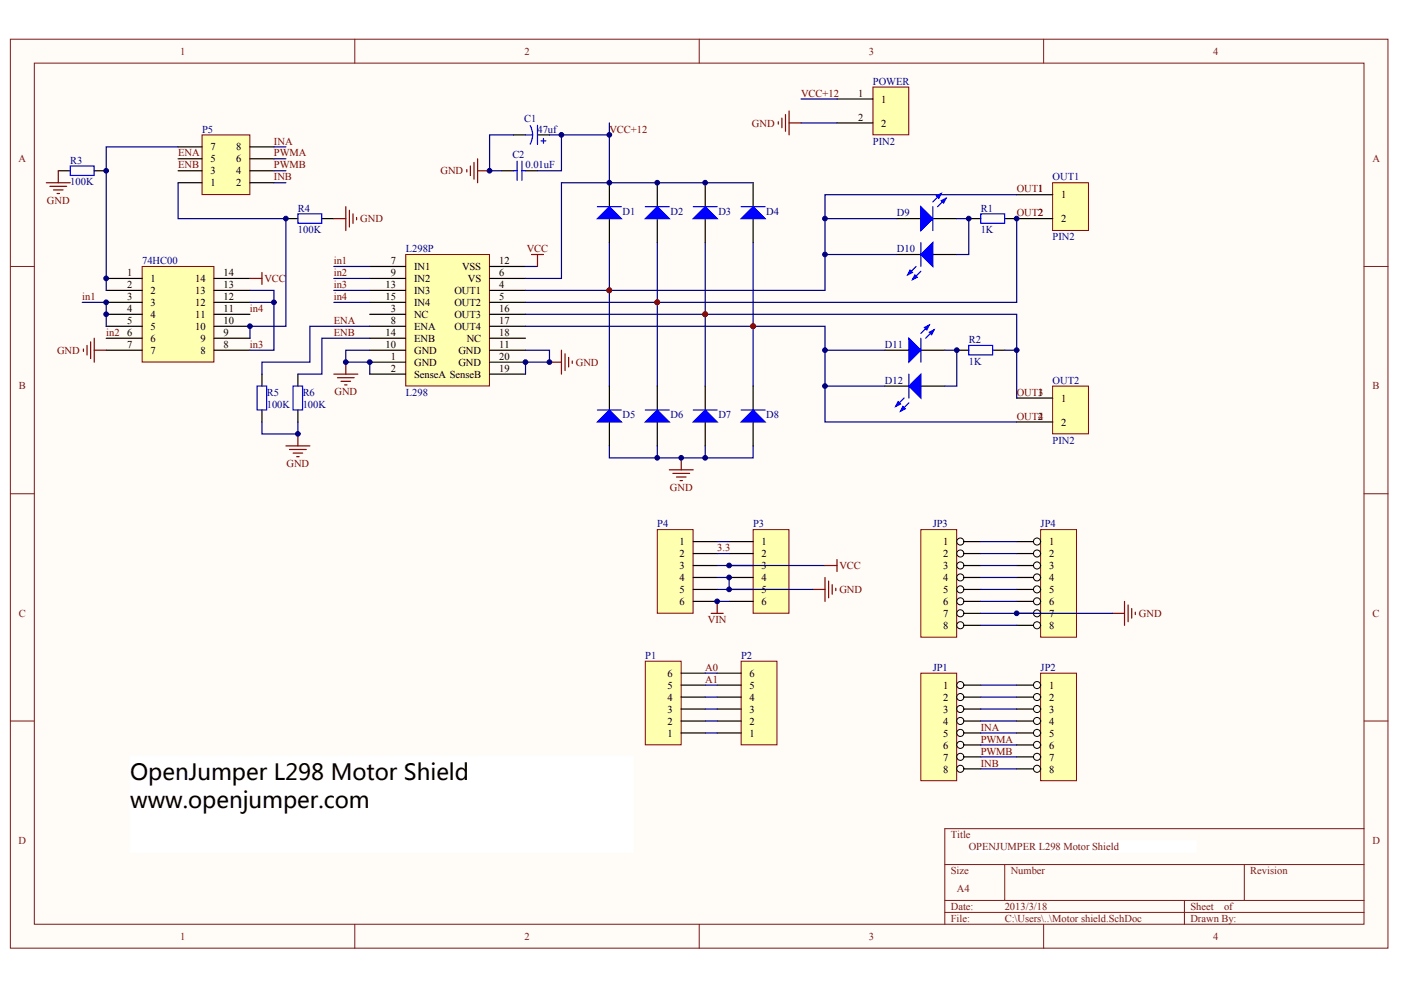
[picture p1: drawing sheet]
<svg xmlns="http://www.w3.org/2000/svg" width="297mm" height="210mm" viewBox="0 0 297 210" stroke-linecap="round" stroke-linejoin="round" font-family="sans-serif">
<g fill="#fffcf8" stroke="#781915" stroke-width=".21">
<path d="M2.2 8.3h292.1v192.7h-292.1z"/>
<path d="M7.3 13.4h281.9v182.6h-281.9z"/>
</g>
<g fill="none" stroke="#781915" stroke-width=".21">
<path d="M75.2 8.3v5.1M148.2 8.3v5.1M221.3 8.3v5.1M2.2 56.5h5.1M289.2 56.5h5.1M2.2 104.7h5.1M289.2 104.7h5.1M2.2 152.9h5.1M289.2 152.9h5.1M289.2 175.7h-88.9v20.3M75.2 196v5.1M148.2 196v5.1"/>
<path d="M200.3 183.3h88.9M200.3 190.9h88.9M200.3 193.5h88.9M213 183.3v7.6M221.3 196v5.1M251.1 190.9v5.1M263.8 183.3v7.6"/>
</g>
<g fill="#000080" stroke="#000080" stroke-width=".21">
<circle cx="129.2" cy="61.6" r=".49"/>
<circle cx="139.3" cy="64.1" r=".49"/>
<circle cx="149.5" cy="66.6" r=".49"/>
<circle cx="159.7" cy="69.2" r=".49"/>
</g>
<path d="M223.2 38.7h7.6v10.2h-7.6z" fill="#ffffb0" stroke="#800000" stroke-width=".21"/>
<path d="M215.6 41.3h7.6M215.6 46.4h7.6" fill="none" stroke="#000" stroke-width=".25"/>
<path d="M86 54h17.8v27.8h-17.8z" fill="#ffffb0" stroke="#800000" stroke-width=".21"/>
<g fill="none" stroke="#000" stroke-width=".25">
<path d="M78.4 59h7.6M78.4 56.5h7.6M103.8 59h7.6M103.8 56.5h7.6M78.4 76.8h7.6M78.4 79.3h7.6M78.4 66.6h7.6M78.4 61.6h7.6M78.4 64.1h7.6M78.4 69.2h7.6M78.4 74.3h7.6M78.4 71.7h7.6"/>
<path d="M103.8 76.8h7.6M103.8 79.3h7.6M103.8 66.6h7.6M103.8 61.6h7.6M103.8 64.1h7.6M103.8 69.2h7.6M103.8 74.3h7.6M103.8 71.7h7.6"/>
</g>
<path d="M159.7 38.7h-40.7v20.3h-7.6M129.2 51.4v30.5M139.4 51.4v30.5M149.5 51.4v30.5M159.7 51.4v30.5M70.8 61.6h7.6M70.8 64.1h7.6M129.2 94.5v2.6h30.5v-2.6M139.4 94.5v2.6M149.5 94.5v2.6" fill="none" stroke="#000080" stroke-width=".25"/>
<g fill="none" stroke="#800000" stroke-width=".25">
<path d="M70.8 79.3h5.1M73.3 76.8v2.5M116.5 76.8h2.5M119 74.3v5M119.8 75v3.6M120.6 75.8v2M121.3 76.5v.5M71.5 80.1h3.6M72.3 80.8h2M73.1 81.6h.5M141.9 99.6h5.1M144.4 97.1v2.5"/>
<path d="M142.7 100.4h3.5M143.4 101.1h2.1M144.2 101.9h.5"/>
</g>
<g fill="#800000" stroke="#800000" stroke-width=".21">
<circle cx="129.2" cy="61.6" r=".49"/>
<circle cx="139.3" cy="64.1" r=".49"/>
<circle cx="149.5" cy="66.6" r=".49"/>
<circle cx="159.7" cy="69.2" r=".49"/>
</g>
<path d="M223.2 81.9h7.6v10.1h-7.6z" fill="#ffffb0" stroke="#800000" stroke-width=".21"/>
<g fill="none" stroke="#000" stroke-width=".25">
<path d="M190.2 46.4h5M190.2 54h5M197.8 46.4h5.1M197.8 54h5.1M205.4 46.4h2.5M213 46.4h2.6M187.6 74.3h5.1M195.2 74.3h5.1M202.9 74.3h2.5M210.5 74.3h2.5M187.6 81.9h5.1M195.2 81.9h5.1"/>
<path d="M215.6 84.4h7.6M215.6 89.5h7.6"/>
</g>
<path d="M174.9 46.4h15.3M174.9 54h15.3M202.9 46.4h2.5v7.6h-2.5M215.6 41.3h-40.7v20.3h-63.5M215.6 46.4v17.7h-104.2M111.4 69.2h63.5v20.3h40.7M111.4 66.6h104.2v17.8M174.9 74.3h12.7M200.3 74.3h2.6v7.6h-2.6M213 74.3h2.6M174.9 81.9h12.7" fill="none" stroke="#000080" stroke-width=".25"/>
<g fill="#800000" stroke="#800000" stroke-width=".21">
<circle cx="149.5" cy="66.6" r=".49"/>
<circle cx="159.7" cy="69.2" r=".49"/>
<circle cx="139.3" cy="64.1" r=".49"/>
<circle cx="129.2" cy="61.6" r=".49"/>
</g>
<g fill="none" stroke="#00f" stroke-width=".25">
<path d="M194.2 56.5l-1.8 1.8M195.2 57.5l-1.7 1.8M195.2 51.4v5.1M197.8 43.8v5.1M199.6 41l-1.8 1.8M200.6 42l-1.8 1.8M207.9 45.3h5.1v2h-5.1zM192.7 79.3v5.1M195.2 71.7v5.1M197 68.9l-1.8 1.8M198 69.9l-1.7 1.8M205.4 73.2h5.1v2h-5.1z"/>
<path d="M191.7 84.4l-1.8 1.8M192.7 85.4l-1.8 1.8"/>
</g>
<g fill="#00f" stroke="#00f" stroke-width=".25">
<path d="M195.2 43.8l2.6 2.6-2.6 2.5z"/>
<path d="M199.6 42.6l1-.6-.5 1.1z"/>
<path d="M198.5 41.5l1.1-.5-.6 1z"/>
<path d="M195.2 54l2.6-2.6v5.1z"/>
<path d="M193 57.3l.5 .5-1.1 .5z"/>
<path d="M194 58.3l.5 .5-1 .5z"/>
<path d="M192.7 81.9l2.5-2.6v5.1z"/>
<path d="M190.4 85.2l.5 .5-1 .5z"/>
<path d="M191.4 86.2l.5 .5-1 .5z"/>
<path d="M192.7 71.7l2.5 2.6-2.5 2.5z"/>
<path d="M197 70.4l1-.5-.5 1.1z"/>
<path d="M196 69.4l1-.5-.5 1z"/>
</g>
<path d="M195.2 112.3h7.6v22.8h-7.6z" fill="#ffffb0" stroke="#800000" stroke-width=".21"/>
<path d="M202.9 114.8h5" fill="none" stroke="#000" stroke-width=".25"/>
<circle cx="203.6" cy="114.8" r=".75" fill="#fffcf8" stroke="#000" stroke-width=".21"/>
<path d="M202.9 117.4h5" fill="none" stroke="#000" stroke-width=".25"/>
<circle cx="203.6" cy="117.4" r=".75" fill="#fffcf8" stroke="#000" stroke-width=".21"/>
<path d="M202.9 119.9h5" fill="none" stroke="#000" stroke-width=".25"/>
<circle cx="203.6" cy="119.9" r=".75" fill="#fffcf8" stroke="#000" stroke-width=".21"/>
<path d="M202.9 122.4h5" fill="none" stroke="#000" stroke-width=".25"/>
<circle cx="203.6" cy="122.4" r=".75" fill="#fffcf8" stroke="#000" stroke-width=".21"/>
<path d="M202.9 125h5" fill="none" stroke="#000" stroke-width=".25"/>
<circle cx="203.6" cy="125" r=".75" fill="#fffcf8" stroke="#000" stroke-width=".21"/>
<path d="M202.9 127.5h5" fill="none" stroke="#000" stroke-width=".25"/>
<circle cx="203.6" cy="127.5" r=".75" fill="#fffcf8" stroke="#000" stroke-width=".21"/>
<path d="M202.9 130h5" fill="none" stroke="#000" stroke-width=".25"/>
<circle cx="203.6" cy="130" r=".75" fill="#fffcf8" stroke="#000" stroke-width=".21"/>
<path d="M202.9 132.6h5" fill="none" stroke="#000" stroke-width=".25"/>
<circle cx="203.6" cy="132.6" r=".75" fill="#fffcf8" stroke="#000" stroke-width=".21"/>
<path d="M220.6 112.3h7.6v22.8h-7.6z" fill="#ffffb0" stroke="#800000" stroke-width=".21"/>
<path d="M215.6 114.8h5" fill="none" stroke="#000" stroke-width=".25"/>
<circle cx="219.9" cy="114.8" r=".75" fill="#fffcf8" stroke="#000" stroke-width=".21"/>
<path d="M215.6 117.4h5" fill="none" stroke="#000" stroke-width=".25"/>
<circle cx="219.9" cy="117.4" r=".75" fill="#fffcf8" stroke="#000" stroke-width=".21"/>
<path d="M215.6 119.9h5" fill="none" stroke="#000" stroke-width=".25"/>
<circle cx="219.9" cy="119.9" r=".75" fill="#fffcf8" stroke="#000" stroke-width=".21"/>
<path d="M215.6 122.4h5" fill="none" stroke="#000" stroke-width=".25"/>
<circle cx="219.9" cy="122.4" r=".75" fill="#fffcf8" stroke="#000" stroke-width=".21"/>
<path d="M215.6 125h5" fill="none" stroke="#000" stroke-width=".25"/>
<circle cx="219.9" cy="125" r=".75" fill="#fffcf8" stroke="#000" stroke-width=".21"/>
<path d="M215.6 127.5h5" fill="none" stroke="#000" stroke-width=".25"/>
<circle cx="219.9" cy="127.5" r=".75" fill="#fffcf8" stroke="#000" stroke-width=".21"/>
<path d="M215.6 130h5" fill="none" stroke="#000" stroke-width=".25"/>
<circle cx="219.9" cy="130" r=".75" fill="#fffcf8" stroke="#000" stroke-width=".21"/>
<path d="M215.6 132.6h5" fill="none" stroke="#000" stroke-width=".25"/>
<circle cx="219.9" cy="132.6" r=".75" fill="#fffcf8" stroke="#000" stroke-width=".21"/>
<path d="M129.2 26.1v12.6M111.4 56.5h2.6M207.9 114.8h7.7M207.9 117.4h7.7M207.9 119.9h7.7M207.9 122.4h7.7M207.9 125h7.7M207.9 127.5h7.7M207.9 132.6h7.7" fill="none" stroke="#000080" stroke-width=".25"/>
<g fill="none" stroke="#000" stroke-width=".25">
<path d="M129.2 38.7v5.1M139.4 38.7v5.1M149.5 38.7v5.1M159.7 38.7v5.1M129.2 46.4v5M139.4 46.4v5M149.5 46.4v5M159.7 46.4v5M129.2 81.9v5M129.2 89.5v5M139.4 81.9v5M139.4 89.5v5"/>
<path d="M149.5 81.9v5M149.5 89.5v5M159.7 81.9v5M159.7 89.5v5"/>
</g>
<g fill="#00f" stroke="#00f" stroke-width=".25">
<path d="M126.7 46.4l2.5-2.6 2.5 2.6z"/>
<path d="M136.8 46.4l2.6-2.6 2.5 2.6z"/>
<path d="M147 46.4l2.5-2.6 2.6 2.6z"/>
<path d="M157.1 46.4l2.6-2.6 2.5 2.6z"/>
<path d="M126.7 89.5l2.5-2.6 2.5 2.6z"/>
<path d="M136.8 89.5l2.6-2.6 2.5 2.6z"/>
<path d="M147 89.5l2.5-2.6 2.6 2.6z"/>
<path d="M157.1 89.5l2.6-2.6 2.5 2.6z"/>
</g>
<path d="M126.7 43.8h5M136.8 43.8h5.1M147 43.8h5.1M157.1 43.8h5.1M126.7 86.9h5M136.8 86.9h5.1M147 86.9h5.1M157.1 86.9h5.1" fill="none" stroke="#00f" stroke-width=".25"/>
<path d="M195.2 142.7h7.6v22.8h-7.6z" fill="#ffffb0" stroke="#800000" stroke-width=".21"/>
<path d="M202.9 145.3h5" fill="none" stroke="#000" stroke-width=".25"/>
<circle cx="203.6" cy="145.3" r=".75" fill="#fffcf8" stroke="#000" stroke-width=".21"/>
<path d="M202.9 147.8h5" fill="none" stroke="#000" stroke-width=".25"/>
<circle cx="203.6" cy="147.8" r=".75" fill="#fffcf8" stroke="#000" stroke-width=".21"/>
<path d="M202.9 150.3h5" fill="none" stroke="#000" stroke-width=".25"/>
<circle cx="203.6" cy="150.3" r=".75" fill="#fffcf8" stroke="#000" stroke-width=".21"/>
<path d="M202.9 152.9h5" fill="none" stroke="#000" stroke-width=".25"/>
<circle cx="203.6" cy="152.9" r=".75" fill="#fffcf8" stroke="#000" stroke-width=".21"/>
<path d="M202.9 155.4h5" fill="none" stroke="#000" stroke-width=".25"/>
<circle cx="203.6" cy="155.4" r=".75" fill="#fffcf8" stroke="#000" stroke-width=".21"/>
<path d="M202.9 157.9h5" fill="none" stroke="#000" stroke-width=".25"/>
<circle cx="203.6" cy="157.9" r=".75" fill="#fffcf8" stroke="#000" stroke-width=".21"/>
<path d="M202.9 160.5h5" fill="none" stroke="#000" stroke-width=".25"/>
<circle cx="203.6" cy="160.5" r=".75" fill="#fffcf8" stroke="#000" stroke-width=".21"/>
<path d="M202.9 163h5" fill="none" stroke="#000" stroke-width=".25"/>
<circle cx="203.6" cy="163" r=".75" fill="#fffcf8" stroke="#000" stroke-width=".21"/>
<path d="M220.6 142.7h7.6v22.8h-7.6z" fill="#ffffb0" stroke="#800000" stroke-width=".21"/>
<path d="M215.6 145.3h5" fill="none" stroke="#000" stroke-width=".25"/>
<circle cx="219.9" cy="145.3" r=".75" fill="#fffcf8" stroke="#000" stroke-width=".21"/>
<path d="M215.6 147.8h5" fill="none" stroke="#000" stroke-width=".25"/>
<circle cx="219.9" cy="147.8" r=".75" fill="#fffcf8" stroke="#000" stroke-width=".21"/>
<path d="M215.6 150.3h5" fill="none" stroke="#000" stroke-width=".25"/>
<circle cx="219.9" cy="150.3" r=".75" fill="#fffcf8" stroke="#000" stroke-width=".21"/>
<path d="M215.6 152.9h5" fill="none" stroke="#000" stroke-width=".25"/>
<circle cx="219.9" cy="152.9" r=".75" fill="#fffcf8" stroke="#000" stroke-width=".21"/>
<path d="M215.6 155.4h5" fill="none" stroke="#000" stroke-width=".25"/>
<circle cx="219.9" cy="155.4" r=".75" fill="#fffcf8" stroke="#000" stroke-width=".21"/>
<path d="M215.6 157.9h5" fill="none" stroke="#000" stroke-width=".25"/>
<circle cx="219.9" cy="157.9" r=".75" fill="#fffcf8" stroke="#000" stroke-width=".21"/>
<path d="M215.6 160.5h5" fill="none" stroke="#000" stroke-width=".25"/>
<circle cx="219.9" cy="160.5" r=".75" fill="#fffcf8" stroke="#000" stroke-width=".21"/>
<path d="M215.6 163h5" fill="none" stroke="#000" stroke-width=".25"/>
<circle cx="219.9" cy="163" r=".75" fill="#fffcf8" stroke="#000" stroke-width=".21"/>
<path d="M207.9 145.3h7.7M207.9 147.8h7.7M207.9 150.3h7.7M207.9 152.9h7.7M207.9 155.4h7.7M207.9 157.9h7.7M207.9 160.5h7.7M207.9 163h7.7" fill="none" stroke="#000080" stroke-width=".25"/>
<path d="M136.8 140.2h7.6v17.7h-7.6z" fill="#ffffb0" stroke="#800000" stroke-width=".21"/>
<path d="M144.4 155.4h5.1M144.4 152.9h5.1M144.4 150.3h5.1M144.4 147.8h5.1M144.4 145.3h5.1M144.4 142.7h5.1" fill="none" stroke="#000" stroke-width=".25"/>
<path d="M157.1 140.2h7.6v17.7h-7.6z" fill="#ffffb0" stroke="#800000" stroke-width=".21"/>
<path d="M152.1 155.4h5M152.1 152.9h5M152.1 150.3h5M152.1 147.8h5M152.1 145.3h5M152.1 142.7h5" fill="none" stroke="#000" stroke-width=".25"/>
<path d="M149.5 155.4h2.6M149.5 152.9h2.6M149.5 150.3h2.6M149.5 147.8h2.6M149.5 145.3h2.6M149.5 142.7h2.6" fill="none" stroke="#000080" stroke-width=".25"/>
<path d="M159.7 112.3h7.6v17.7h-7.6z" fill="#ffffb0" stroke="#800000" stroke-width=".21"/>
<path d="M154.6 114.8h5.1M154.6 117.4h5.1M154.6 119.9h5.1M154.6 122.4h5.1M154.6 125h5.1M154.6 127.5h5.1" fill="none" stroke="#000" stroke-width=".25"/>
<path d="M139.4 112.3h7.6v17.7h-7.6z" fill="#ffffb0" stroke="#800000" stroke-width=".21"/>
<path d="M147 114.8h5.1M147 117.4h5.1M147 119.9h5.1M147 122.4h5.1M147 125h5.1M147 127.5h5.1" fill="none" stroke="#000" stroke-width=".25"/>
<path d="M152.1 114.8h2.5M152.1 117.4h2.5M152.1 119.9h22.8M152.1 122.4h2.5v2.6M152.1 127.5h2.5M152.1 125h20.3M207.9 130h28" fill="none" stroke="#000080" stroke-width=".25"/>
<g fill="none" stroke="#800000" stroke-width=".25">
<path d="M174.9 119.9h2.6M177.5 118.6v2.6M150.8 130h2.5M152.1 127.5v2.5M172.4 125h2.5M174.9 122.4v5.1M175.7 123.2v3.6M176.4 124v2M177.2 124.7v.5M235.9 130h2.5M238.4 127.5v5.1M239.2 128.3v3.5"/>
<path d="M239.9 129v2.1M240.7 129.8v.5"/>
</g>
<path d="M42.8 28.6h10.2v12.7h-10.2z" fill="#ffffb0" stroke="#800000" stroke-width=".21"/>
<path d="M37.8 38.7h5M37.8 36.2h5M37.8 33.7h5M37.8 31.1h5M53 38.7h5.1M53 36.2h5.1M53 33.7h5.1M53 31.1h5.1" fill="none" stroke="#000" stroke-width=".25"/>
<path d="M58.1 31.1h2.5M58.1 33.7h2.5M58.1 36.2h2.5M58.1 38.7h2.5" fill="none" stroke="#000080" stroke-width=".25"/>
<path d="M30.1 56.5h15.3v20.3h-15.3z" fill="#ffffb0" stroke="#800000" stroke-width=".21"/>
<g fill="none" stroke="#000" stroke-width=".25">
<path d="M12.4 36.2h2.5M20 36.2h2.5M106.3 36.2h2.6M108.9 28.6h2.5M111.4 36.2h2.6M114 28.6h2.5M22.5 59h7.6M45.4 59h7.6M60.6 46.4h2.6M68.2 46.4h2.6M22.5 61.6h7.6M22.5 64.1h7.6"/>
<path d="M22.5 66.6h7.6M22.5 69.2h7.6M22.5 71.7h7.6M22.5 74.3h7.6M45.4 61.6h7.6M45.4 64.1h7.6M45.4 66.6h7.6M45.4 69.2h7.6M45.4 71.7h7.6M45.4 74.3h7.6M55.5 79.3v2.6M63.2 79.3v2.6"/>
<path d="M55.5 86.9v2.6M63.2 86.9v2.6"/>
</g>
<path d="M37.8 31.1h-15.3v30.5M37.8 38.7v7.7h22.8v22.8h-7.6v2.5M108.9 28.6h-5.1v7.6h2.5M116.5 28.6h12.7M70.8 56.5h7.6M70.8 59h7.6M17.4 64.1h5.1v5.1M53 61.6h5.1v12.7h-5.1M53 64.1h5.1M78.4 69.2h-12.7v7.6h-10.2v2.5M78.4 71.7h-10.2v7.6h-5M55.5 89.5v2.5h7.7v-2.5" fill="none" stroke="#000080" stroke-width=".25"/>
<g fill="none" stroke="#800000" stroke-width=".25">
<path d="M9.8 38.7h5.1M10.6 39.5h3.5M12.4 36.2v2.5M99 36v.5M99.7 35.2v2M100.5 34.4v3.6M101.3 33.7v5M101.3 36.2h2.5M11.3 40.3h2.1M12.1 41h.5M53 59h2.5M55.5 57.8v2.5"/>
<path d="M70.8 46.4h2.5M73.3 43.8v5.1M74.1 44.6v3.5M74.8 45.3v2.1M75.6 46.1v.5M112.7 54h2.5M114 54v2.5M17.7 74v.5M18.5 73.2v2.1M19.2 72.5v3.5M20 71.7v5.1M20 74.3h2.5"/>
<path d="M60.6 94.5h5.1M61.4 95.3h3.5M62.1 96.1h2.1M62.9 96.8h.5M63.2 92v2.5"/>
</g>
<g fill="none" stroke="#00f" stroke-width=".25">
<path d="M14.9 35.2h5.1v2h-5.1zM108.9 36.2h.7M109.6 34.2v4M110.7 34.2v4M110.7 36.2h.7M111.4 28.6h1.5M112.4 26.6a4 4 0 0 1 0 4M114 26.6v4M114.7 29.9h1M115.2 29.4v1M63.2 45.3h5v2h-5zM54.5 81.9h2v5h-2z"/>
<path d="M62.1 81.9h2v5h-2z"/>
</g>
<path d="M185.1 18.5h7.6v10.1h-7.6z" fill="#ffffb0" stroke="#800000" stroke-width=".21"/>
<path d="M177.5 21h7.6M177.5 26.1h7.6" fill="none" stroke="#000" stroke-width=".25"/>
<path d="M119 28.6v7.6h-5M169.8 21h7.7M169.8 26.1h7.7M78.4 74.3h-5.1v2.5h5.1v2.5M111.4 74.3h5.1v2.5h-5.1v2.5" fill="none" stroke="#000080" stroke-width=".25"/>
<path d="M165 25.8v.5M165.8 25.1v2M166.5 24.3v3.5M167.3 23.5v5.1M167.3 26.1h2.5" fill="none" stroke="#800000" stroke-width=".25"/>
<g fill="#fff" stroke="#fff" stroke-width=".21">
<path d="M27.6 160.3h106.7v20.4h-106.7z"/>
<path d="M205.4 178.2h48.2v2.5h-48.2z"/>
</g>
<g fill="#000080" stroke="#000080" stroke-width=".21">
<circle cx="22.5" cy="66.6" r=".49"/>
<circle cx="22.5" cy="64.1" r=".49"/>
<circle cx="22.5" cy="59" r=".49"/>
<circle cx="22.5" cy="36.2" r=".49"/>
<circle cx="53" cy="69.2" r=".49"/>
<circle cx="58.1" cy="64.1" r=".49"/>
<circle cx="60.6" cy="46.3" r=".49"/>
<circle cx="63.1" cy="92" r=".49"/>
<circle cx="73.3" cy="76.8" r=".49"/>
<circle cx="78.4" cy="76.8" r=".49"/>
<circle cx="103.8" cy="36.2" r=".49"/>
<circle cx="111.4" cy="76.8" r=".49"/>
<circle cx="116.5" cy="76.8" r=".49"/>
<circle cx="119" cy="28.6" r=".49"/>
<circle cx="129.2" cy="38.7" r=".49"/>
<circle cx="129.2" cy="28.6" r=".49"/>
<circle cx="139.3" cy="97.1" r=".49"/>
<circle cx="139.3" cy="38.7" r=".49"/>
<circle cx="144.4" cy="97.1" r=".49"/>
<circle cx="149.5" cy="97.1" r=".49"/>
<circle cx="149.5" cy="38.7" r=".49"/>
<circle cx="152" cy="127.5" r=".49"/>
<circle cx="154.6" cy="125" r=".49"/>
<circle cx="154.6" cy="122.4" r=".49"/>
<circle cx="154.6" cy="119.9" r=".49"/>
<circle cx="174.9" cy="81.8" r=".49"/>
<circle cx="174.9" cy="74.2" r=".49"/>
<circle cx="174.9" cy="54" r=".49"/>
<circle cx="174.9" cy="46.3" r=".49"/>
<circle cx="202.8" cy="74.2" r=".49"/>
<circle cx="205.4" cy="46.3" r=".49"/>
<circle cx="215.5" cy="130" r=".49"/>
<circle cx="215.5" cy="74.2" r=".49"/>
<circle cx="215.5" cy="46.3" r=".49"/>
</g>
<g font-size="4.7">
<text x="27.6" y="165.3">OpenJumper L298 Motor Shield</text>
<text x="27.6" y="171.4">www.openjumper.com</text>
</g>
<g font-size="2.2" fill="#781915">
<text x="38.2" y="11.6">1</text>
<text x="111.2" y="11.6">2</text>
<text x="184.2" y="11.6">3</text>
<text x="257.2" y="11.6">4</text>
<text x="4" y="34.4">A</text>
<text x="291" y="34.4">A</text>
<text x="4" y="82.6">B</text>
<text x="291" y="82.6">B</text>
<text x="4" y="130.8">C</text>
<text x="291" y="130.8">C</text>
<text x="4" y="179">D</text>
<text x="201.6" y="177.7">Title</text>
<text x="291" y="179">D</text>
<text x="201.6" y="185.3">Size</text>
<text x="205.4" y="180.2">OPENJUMPER L298 Motor Shield</text>
<text x="214.3" y="185.3">Number</text>
<text x="265.1" y="185.3">Revision</text>
<text x="202.9" y="189.1">A4</text>
<text x="201.6" y="192.9">Date:</text>
<text x="201.6" y="195.4">File:</text>
<text x="213" y="192.9">2013/3/18</text>
<text x="213" y="195.4">C:\Users\..\Motor shield.SchDoc</text>
<text x="252.4" y="192.9">Sheet</text>
<text x="252.4" y="195.4">Drawn By:</text>
<text x="259.5" y="192.9">of</text>
<text x="38.2" y="199.3">1</text>
<text x="111.2" y="199.3">2</text>
<text x="184.2" y="199.3">3</text>
<text x="257.2" y="199.3">4</text>
</g>
<g font-size="2.2" fill="#000080">
<text x="185.1" y="18">POWER</text>
<text x="42.8" y="28.1">P5</text>
<text x="111.2" y="25.8">C1</text>
<text x="114" y="28.1">47uf</text>
<text x="14.9" y="34.7">R3</text>
<text x="108.6" y="33.4">C2</text>
<text x="111.4" y="35.7">0.01uF</text>
<text x="185.1" y="30.6">PIN2</text>
<text x="14.9" y="39.3">100K</text>
<text x="223.2" y="38.2">OUT1</text>
<text x="63.2" y="44.8">R4</text>
<text x="132" y="45.6">D1</text>
<text x="142.2" y="45.6">D2</text>
<text x="152.3" y="45.6">D3</text>
<text x="162.5" y="45.6">D4</text>
<text x="190.2" y="45.9">D9</text>
<text x="207.9" y="44.8">R1</text>
<text x="63.2" y="49.4">100K</text>
<text x="86" y="53.5">L298P</text>
<text x="190.2" y="53.5">D10</text>
<text x="207.9" y="49.4">1K</text>
<text x="223.2" y="50.9">PIN2</text>
<text x="30.1" y="56">74HC00</text>
<text x="187.6" y="73.8">D11</text>
<text x="205.4" y="77.3">1K</text>
<text x="205.4" y="72.7">R2</text>
<text x="56.6" y="83.9">R5</text>
<text x="64.2" y="83.9">R6</text>
<text x="86" y="83.9">L298</text>
<text x="187.6" y="81.4">D12</text>
<text x="223.2" y="81.4">OUT2</text>
<text x="56.6" y="86.4">100K</text>
<text x="64.2" y="86.4">100K</text>
<text x="132" y="88.7">D5</text>
<text x="142.2" y="88.7">D6</text>
<text x="152.3" y="88.7">D7</text>
<text x="162.5" y="88.7">D8</text>
<text x="223.2" y="94">PIN2</text>
<text x="139.4" y="111.8">P4</text>
<text x="159.7" y="111.8">P3</text>
<text x="197.8" y="111.8">JP3</text>
<text x="220.6" y="111.8">JP4</text>
<text x="136.8" y="139.7">P1</text>
<text x="157.1" y="139.7">P2</text>
<text x="197.8" y="142.2">JP1</text>
<text x="220.6" y="142.2">JP2</text>
</g>
<g font-size="2.2" fill="#800000">
<text x="169.8" y="20.5">VCC+12</text>
<text x="129.2" y="28.1">VCC+12</text>
<text x="159.4" y="26.8">GND</text>
<text x="37.8" y="33.2">ENA</text>
<text x="37.8" y="35.7">ENB</text>
<text x="58.1" y="33.2">PWMA</text>
<text x="58.1" y="30.6">INA</text>
<text x="58.1" y="35.7">PWMB</text>
<text x="58.1" y="38.2">INB</text>
<text x="93.4" y="37">GND</text>
<text x="215.6" y="40.8">OUT1</text>
<text x="9.9" y="43.3">GND</text>
<text x="76.4" y="47.1">GND</text>
<text x="215.6" y="45.9">OUT2</text>
<text x="111.7" y="53.5">VCC</text>
<text x="56" y="59.8">VCC</text>
<text x="70.8" y="56">in1</text>
<text x="70.8" y="58.5">in2</text>
<text x="17.4" y="63.6">in1</text>
<text x="70.8" y="61.1">in3</text>
<text x="70.8" y="63.6">in4</text>
<text x="22.5" y="71.2">in2</text>
<text x="53" y="66.1">in4</text>
<text x="70.8" y="71.2">ENB</text>
<text x="70.8" y="68.7">ENA</text>
<text x="12.1" y="75">GND</text>
<text x="53" y="73.8">in3</text>
<text x="122.1" y="77.6">GND</text>
<text x="70.9" y="83.8">GND</text>
<text x="215.6" y="83.9">OUT3</text>
<text x="215.6" y="89">OUT4</text>
<text x="60.7" y="99.1">GND</text>
<text x="142" y="104.1">GND</text>
<text x="152.1" y="116.9">3.3</text>
<text x="178" y="125.7">GND</text>
<text x="178" y="120.7">VCC</text>
<text x="241.5" y="130.8">GND</text>
<text x="150.1" y="132">VIN</text>
<text x="149.5" y="142.2">A0</text>
<text x="149.5" y="144.8">A1</text>
<text x="207.9" y="154.9">INA</text>
<text x="207.9" y="157.4">PWMA</text>
<text x="207.9" y="160">PWMB</text>
<text x="207.9" y="162.5">INB</text>
</g>
<g font-size="2.2">
<text x="181.9" y="20.5">1</text>
<text x="186.9" y="21.8">1</text>
<text x="181.9" y="25.6">2</text>
<text x="186.9" y="26.8">2</text>
<text x="44.6" y="34.4">5</text>
<text x="44.6" y="31.9">7</text>
<text x="50.1" y="34.4">6</text>
<text x="50.1" y="31.9">8</text>
<text x="44.6" y="39.5">1</text>
<text x="44.6" y="37">3</text>
<text x="50.1" y="39.5">2</text>
<text x="50.1" y="37">4</text>
<text x="220" y="40.8">1</text>
<text x="220" y="45.9">2</text>
<text x="225" y="42.1">1</text>
<text x="225" y="47.1">2</text>
<text x="27" y="58.5">1</text>
<text x="31.9" y="59.8">1</text>
<text x="41.4" y="59.8">14</text>
<text x="47.4" y="58.5">14</text>
<text x="82.9" y="56">7</text>
<text x="82.9" y="58.5">9</text>
<text x="87.8" y="57.3">IN1</text>
<text x="87.8" y="59.8">IN2</text>
<text x="98" y="57.3">VSS</text>
<text x="99.2" y="59.8">VS</text>
<text x="105.8" y="58.5">6</text>
<text x="105.8" y="56">12</text>
<text x="27" y="61.1">2</text>
<text x="27" y="63.6">3</text>
<text x="31.9" y="62.3">2</text>
<text x="31.9" y="64.9">3</text>
<text x="41.4" y="64.9">12</text>
<text x="41.4" y="62.3">13</text>
<text x="47.4" y="63.6">12</text>
<text x="47.4" y="61.1">13</text>
<text x="81.8" y="61.1">13</text>
<text x="81.8" y="63.6">15</text>
<text x="87.8" y="62.3">IN3</text>
<text x="87.8" y="64.9">IN4</text>
<text x="96.3" y="62.3">OUT1</text>
<text x="96.3" y="64.9">OUT2</text>
<text x="105.8" y="61.1">4</text>
<text x="105.8" y="63.6">5</text>
<text x="27" y="66.1">4</text>
<text x="27" y="68.7">5</text>
<text x="27" y="71.2">6</text>
<text x="31.9" y="67.4">4</text>
<text x="31.9" y="70">5</text>
<text x="41.4" y="70">10</text>
<text x="41.4" y="67.4">11</text>
<text x="47.4" y="71.2">9</text>
<text x="47.4" y="68.7">10</text>
<text x="47.4" y="66.1">11</text>
<text x="81.8" y="71.2">14</text>
<text x="82.9" y="66.1">3</text>
<text x="82.9" y="68.7">8</text>
<text x="87.8" y="67.4">NC</text>
<text x="87.8" y="70">ENA</text>
<text x="96.3" y="67.4">OUT3</text>
<text x="96.3" y="70">OUT4</text>
<text x="105.8" y="66.1">16</text>
<text x="105.8" y="68.7">17</text>
<text x="105.8" y="71.2">18</text>
<text x="27" y="73.8">7</text>
<text x="31.9" y="72.5">6</text>
<text x="31.9" y="75">7</text>
<text x="42.5" y="75">8</text>
<text x="42.5" y="72.5">9</text>
<text x="47.4" y="73.8">8</text>
<text x="81.8" y="73.8">10</text>
<text x="82.9" y="76.3">1</text>
<text x="87.8" y="77.6">GND</text>
<text x="87.8" y="75">GND</text>
<text x="87.8" y="72.5">ENB</text>
<text x="97.2" y="75">GND</text>
<text x="97.2" y="77.6">GND</text>
<text x="98.9" y="72.5">NC</text>
<text x="105.8" y="73.8">11</text>
<text x="105.8" y="76.3">20</text>
<text x="82.9" y="78.8">2</text>
<text x="87.8" y="80.1">SenseA SenseB</text>
<text x="105.8" y="78.8">19</text>
<text x="220" y="83.9">1</text>
<text x="220" y="89">2</text>
<text x="225" y="85.2">1</text>
<text x="225" y="90.2">2</text>
<text x="144.1" y="115.6">1</text>
<text x="144.1" y="118.1">2</text>
<text x="161.5" y="115.6">1</text>
<text x="161.5" y="118.1">2</text>
<text x="200" y="115.6">1</text>
<text x="200" y="118.1">2</text>
<text x="222.4" y="115.6">1</text>
<text x="222.4" y="118.1">2</text>
<text x="144.1" y="120.7">3</text>
<text x="144.1" y="123.2">4</text>
<text x="144.1" y="125.7">5</text>
<text x="161.5" y="120.7">3</text>
<text x="161.5" y="123.2">4</text>
<text x="161.5" y="125.7">5</text>
<text x="200" y="120.7">3</text>
<text x="200" y="123.2">4</text>
<text x="200" y="125.7">5</text>
<text x="222.4" y="120.7">3</text>
<text x="222.4" y="123.2">4</text>
<text x="222.4" y="125.7">5</text>
<text x="144.1" y="128.3">6</text>
<text x="161.5" y="128.3">6</text>
<text x="200" y="128.3">6</text>
<text x="200" y="130.8">7</text>
<text x="222.4" y="128.3">6</text>
<text x="222.4" y="130.8">7</text>
<text x="200" y="133.4">8</text>
<text x="222.4" y="133.4">8</text>
<text x="141.5" y="143.5">6</text>
<text x="158.9" y="143.5">6</text>
<text x="141.5" y="148.6">4</text>
<text x="141.5" y="146">5</text>
<text x="158.9" y="148.6">4</text>
<text x="158.9" y="146">5</text>
<text x="200" y="146">1</text>
<text x="200" y="148.6">2</text>
<text x="222.4" y="146">1</text>
<text x="222.4" y="148.6">2</text>
<text x="141.5" y="153.6">2</text>
<text x="141.5" y="151.1">3</text>
<text x="158.9" y="153.6">2</text>
<text x="158.9" y="151.1">3</text>
<text x="200" y="151.1">3</text>
<text x="200" y="153.6">4</text>
<text x="222.4" y="151.1">3</text>
<text x="222.4" y="153.6">4</text>
<text x="141.5" y="156.2">1</text>
<text x="158.9" y="156.2">1</text>
<text x="200" y="156.2">5</text>
<text x="200" y="158.7">6</text>
<text x="200" y="161.3">7</text>
<text x="222.4" y="156.2">5</text>
<text x="222.4" y="158.7">6</text>
<text x="222.4" y="161.3">7</text>
<text x="200" y="163.8">8</text>
<text x="222.4" y="163.8">8</text>
</g>
</svg>
